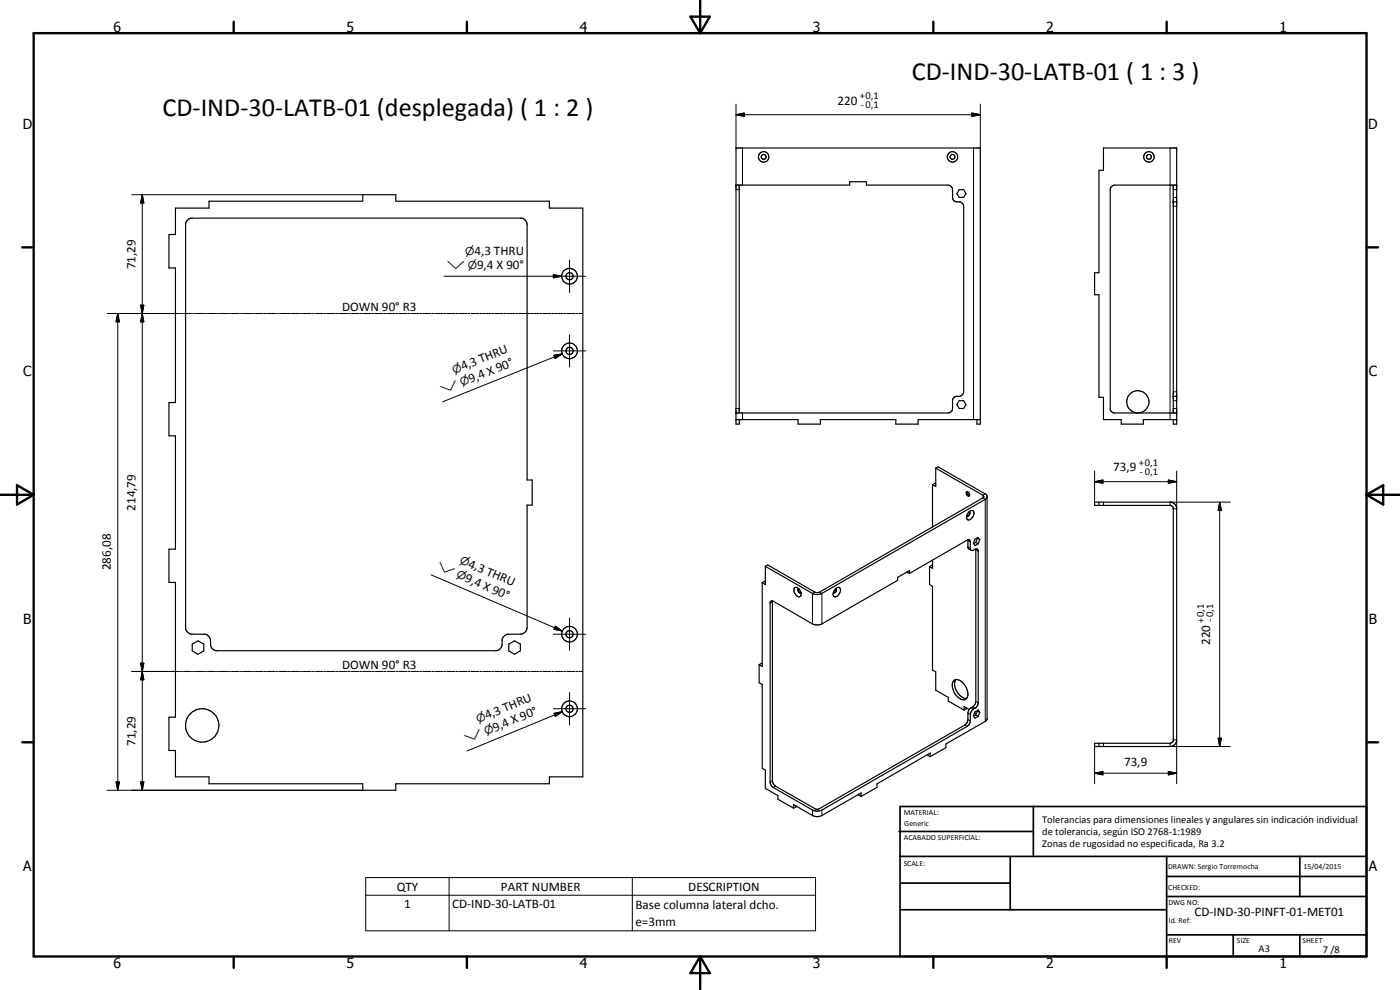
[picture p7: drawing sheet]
<svg xmlns="http://www.w3.org/2000/svg" width="420mm" height="297mm" viewBox="0 0 420 297" stroke-linecap="round" stroke-linejoin="round" font-family="sans-serif">
<g fill="none" stroke="#000" stroke-width=".35">
<path d="M220.9 55.5h34.1v-1h5v1l25 .2a1.3 1.3 0 0 1 .9 1.2v2.3a1.3 1.3 0 0 0 1.3 1.4 1.61 1.61 0 0 1 1.6 .4l.4 .9v55.7a1.46 1.46 0 0 1-1.3 1.3 1.61 1.61 0 0 0-1.7 .4l-.3 .9-.1 2.9-.5 .6-.8 .2h-63.6M221.9 55.5v68.4M287.9 56.9h1.3l.7 1.2-.7 1.1h-1.3l-.7-1.1zM352.1 55.5v68.4M353.1 55.5h-18.6l-.9 .5-.4 .6 .1 66.5a1.3 1.3 0 0 0 1.2 .8h18.6M52.7 62.4h10v-2h46.2v-2h9.9v2h46.1v2h10v170.7h-10v2.1h-46.1v1.9h-9.9v-1.9h-46.2v-2.1h-10v-7.9h-2v-10h2v-40.4h-2v-10h2v-34h-2v-10h2v-40.4h-2v-10h2zM56.2 66.2l1.2-.8h99.1l1 .5 .6 .8 .1 .7v76.6h1.5v7.6h-1.5v36.7a2.09 2.09 0 0 1-2 2l-4.2 .1-1.2 1.2-.1 1.7a2.09 2.09 0 0 1-1.7 1.9h-84.2l-1.1-.6a3.2 3.2 0 0 1-.6-2.7l-.2-.6-1-.9-4.2-.1a2.2 2.2 0 0 1-2-1.7v-121.5zM352.1 60.6h1M352.1 118.9h1M220.9 125.9h18.6v1.4h6.7v-1.4h22.6v1.4h6.7v-1.4h18.7M221.9 125.9v1.4h-1v-82.9h73.3v82.9h-1v-1.4M287.9 120.2h1.3l.7 1.2-.7 1.2h-1.3l-.7-1.2z"/>
<path d="M352.1 125.9v1.4h1v-82.9h-21.9v6.7h-1.4v30.7h-1.3v6.6h1.3v30.8h1.4v6.7h5.3v1.4h6.6v-1.4h10M279.9 145.4v12.7M280.8 140.5l14.2 8.1 .2 .6-49.6 28.6-1.1-.1-14.1-8.2-.7 .4M280.8 140.5l.7-.4 14.2 8.1 .5 .7v66.9l-.5 .7-11.8 6.7v1.1l-4.7 2.7M280.8 145.1l-.2-.1-.7 .4M280.8 140.5v5.5l-.9-.6M290.1 154.8l.1 .1a.8 .8 0 0 0 .8-.5 .8 .8 0 0 0-.1-.8 .87 .87 0 0 1-.7 1.2M290.1 147.6a.86 .86 0 0 1 .8 1.2M290.1 147.6l.8 1.2M290.1 147.6a.77 .77 0 0 0 0 .8 .77 .77 0 0 0 .8 .4M290.2 147.6v.7l.4 .5h.3M290.8 153.6l.8-.4a.94 .94 0 0 1 .8 .6 .94 .94 0 0 1-.3 1 1.35 1.35 0 0 1-1.8 1 2.05 2.05 0 0 1 .5-2.2z"/>
<path d="M296.2 149.1l-.5 .7-49 28.3a3.1 3.1 0 0 1-2.9 0l-14.1-8.2M328.5 150.7l23.3 .1a1.89 1.89 0 0 1 1.3 1.5v70a2.19 2.19 0 0 1-2 1.7h-22.6v-1h22.6l1-.6v-70.2l-1-.6h-22.6zM329.8 150.7v.9M331.2 150.7v.9M228.8 174.8v25.2l-1-.6M229.7 174.6l-.3-.2-.6 .4M229.7 169.9v5.5l-.9-.6M238.4 176.4a1.29 1.29 0 0 1 1.9 1.1l.1 .6-.1 .8a1.73 1.73 0 0 1-2-2.3zM239.6 176.7a.87 .87 0 0 0 .8 1.2M239.7 176.7a.7 .7 0 0 0-.1 .8 .7 .7 0 0 0 .8 .3M250.1 177.8v.1M250.7 176.7a.79 .79 0 0 1 .9-.5 .79 .79 0 0 1 .7 .8 1.65 1.65 0 0 1-2.1 1.9 1.86 1.86 0 0 1 .5-2.2z"/>
<path d="M250.8 176.7a.75 .75 0 0 1 .1 .8 .75 .75 0 0 1-.8 .4M250.9 176.7a.92 .92 0 0 1-.8 1.2M272.2 171.6l.8 .4M273 172v-.8l-3.6 2v.9l-22.7 13.1-.9 .3h-1.1l-.9-.3-12-6.9M279 170v5.4l.9 .5v25.1l.9 .6v5.5l3.8 2.2v1.1l4.7 2.7M279.9 168v2.5l-.9-.5M279.9 169.7l-.2-.1-.7 .4M290.5 162l.1 2.5 .9 .6M291.5 165.1l-.3-.6v-1.9a.59 .59 0 0 0-.3-.6 .59 .59 0 0 0-.6 .1l-17.3 9.9M292.8 164.7l.1 45.7a2.76 2.76 0 0 1-1.8 2.2l-.5 .9-.2 3.1-.9 1-43.6 25-.5 .2-.7-.1-12-6.8-.8-1.2-.1-54.4M292.8 164.7h.5l.3 .7v45.5a2.39 2.39 0 0 1-1.6 2l-.7 1-.2 2.9-.8 1.1-43.6 25.1a3.1 3.1 0 0 1-2.9 0l-12-6.9-.7-1.2v-54.1l.3-.5h.4M292.8 164.7l-.7 .4h-.6"/>
<path d="M292.9 162.7l-.7 .4M292.9 162.7l.7 .5M293.3 161.4v.1M293.3 161.5l-.4 1.2M293.3 161.5l.7 .4M294 161.9l-.4-.7-1 .6-.5 1.2 .5 .7 1-.5M294 161.9l-.4 1.3M57.7 193.3l1.7-1 1.8 1v2l-1.8 1-1.7-1zM152.7 193.3l1.7-1 1.8 1v2l-1.8 1-1.7-1zM227.8 199.4v5.5l1 .5v25.1l.9 .6v5.5l3.8 2.1v1.1l4.7 2.7M228.8 199.2l-.3-.1-.7 .3M286.4 204.1a2.83 2.83 0 0 1 3.4 1.8l.2 .4a2.59 2.59 0 0 1-.2 3.5 3.4 3.4 0 0 1-3.8-2.9 2.57 2.57 0 0 1 .4-2.8z"/>
<path d="M286.8 203.9a4.3 4.3 0 0 0 3.3 5.6M290 212.4v.2l-.7 .5M290.9 212.9l-1.6-.9v1.1M292.5 213.8l.5 .3M292.9 214.5l-.7 .4M292.9 214.5l.7 .4M293.3 213.2v.1M293.3 213.3l-.4 1.2M293.3 213.3l.7 .4M294 213.7l-.4-.7-1 .6-.5 1.2 .5 .7 1-.6M294 213.7l-.4 1.2M257.7 238.3v.2l.7 .5"/>
<path d="M258.4 239v-1.1l-11.7 6.8a3.1 3.1 0 0 1-2.9 0l-5.6-3.3v1.1M278.5 226.4v.2l.7 .4M279.2 227v-1.1l-16 9.3v1.1l-4.8 2.7M329.8 223v1M331.2 223v1M238.9 241.8v.3l-.7 .4"/>
<circle cx="229.2" cy="47.1" r="1.57"/>
<circle cx="229.2" cy="47.1" r=".73"/>
<circle cx="285.9" cy="47.1" r=".73"/>
<circle cx="285.9" cy="47" r="1.57"/>
<circle cx="344.8" cy="47.1" r=".73"/>
<circle cx="344.8" cy="47.1" r="1.57"/>
<circle cx="170.9" cy="82.9" r="1.06"/>
<circle cx="170.9" cy="82.8" r="2.36"/>
<circle cx="170.9" cy="105.3" r="2.36"/>
<circle cx="170.9" cy="105.3" r="1.08"/>
<circle cx="341.5" cy="120.6" r="3.3"/>
<circle cx="170.9" cy="190.3" r="1.08"/>
<circle cx="170.9" cy="190.3" r="2.35"/>
<circle cx="60.7" cy="217.7" r="5"/>
<circle cx="170.9" cy="212.7" r="1.08"/>
<circle cx="170.9" cy="212.7" r="2.35"/>
</g>
<g fill="#000">
<circle cx="220.9" cy="55.5" r=".18"/>
<circle cx="220.9" cy="44.4" r=".18"/>
<circle cx="353.1" cy="55.5" r=".18"/>
<circle cx="353.1" cy="44.4" r=".18"/>
<circle cx="352.1" cy="60.6" r=".18"/>
<circle cx="353.1" cy="60.6" r=".18"/>
<circle cx="352.1" cy="118.9" r=".18"/>
<circle cx="353.1" cy="118.9" r=".18"/>
<circle cx="220.9" cy="123.9" r=".18"/>
<circle cx="220.9" cy="125.9" r=".18"/>
<circle cx="353.1" cy="123.9" r=".18"/>
<circle cx="353.1" cy="125.9" r=".18"/>
<circle cx="272.2" cy="171.6" r=".18"/>
</g>
<g fill="none" stroke="#000" stroke-width=".3">
<path d="M220.9 34.4l2.4-.5v1zM220.9 34.4h73.3M220.9 31.2v13.2M291.7 33.9l2.5 .5-2.5 .5zM294.2 31.2v13.2M39.5 58.4h69.4M42.7 58.4l.5 2.5h-1zM42.7 58.4v178.7M220.9 56.9h1M222.8 44.4v11.1M292.2 44.4v81.5M351.1 44.4v81.5"/>
<path d="M352.1 59.2h1M352.1 56.9h1M170.9 78v9.8M352.1 61.9h1M32.2 94.1h21.7M35.3 94.1l.5 2.5h-1zM35.3 94.1v143M42.2 91.6h1l-.5 2.5zM42.7 94.1l.5 2.5h-1zM54.2 94.1h.6M55.1 94.1h2.4M57.8 94.1h.6"/>
<path d="M58.7 94.1h2.4M61.4 94.1h.6M62.3 94.1h2.4M65 94.1h.6M65.9 94.1h2.4M68.6 94.1h.6M69.5 94.1h2.3M72.2 94.1h.6M73.1 94.1h2.4M75.8 94.1h.6M76.7 94.1h2.3M79.3 94.1h.7"/>
<path d="M80.3 94.1h2.3M83 94.1h.5M83.9 94.1h2.4M86.5 94.1h.7M87.4 94.1h2.4M90.1 94.1h.7M91 94.1h2.4M93.8 94.1h.5M94.6 94.1h2.4M97.3 94.1h.6M98.2 94.1h2.4M100.9 94.1h.6"/>
<path d="M101.8 94.1h2.4M104.5 94.1h.6M105.4 94.1h2.4M108.1 94.1h.6M109 94.1h2.4M111.7 94.1h.6M112.6 94.1h2.4M115.3 94.1h.6M116.2 94.1h2.4M118.9 94.1h.6M119.8 94.1h2.4M122.5 94.1h.6"/>
<path d="M123.4 94.1h2.4M126.1 94.1h.6M127 94.1h2.4M129.7 94.1h.6M130.6 94.1h2.4M133.3 82.9h42.5M133.3 94.1h.6M134.2 94.1h2.4M136.9 94.1h.6M137.8 94.1h2.4M140.5 94.1h.5M141.4 94.1h2.4"/>
<path d="M144 94.1h.7M145 94.1h2.4M147.6 94.1h.6M148.5 94.1h2.4M151.2 94.1h.6M152.2 94.1h2.3M154.8 94.1h.7M155.7 94.1h2.4M158.4 94.1h.6M159.3 94.1h2.4M162 94.1h.6M162.9 94.1h2.4"/>
<path d="M165.6 94.1h.6M166.1 82.4l2.5 .5-2.5 .5zM166.5 94.1h2.4M169.2 94.1h.6M170.1 94.1h2.4M172.8 94.1h.6M173.7 94.1h1.2M166.1 105.3h9.7M166.2 106.6l2.5-.4-2.1 1.4zM168.7 106.2l-35.9 14.4M170.9 100.4v9.7M352.1 117.6h1"/>
<path d="M220.9 122.6h1M222.8 123.9v2M352.1 122.6h1M352.1 120.2h1M295.7 148.2l-.7 .4v.8l.7 .4v66.7M328.5 144.5l2.5-.5v1zM328.5 144.5h24.6M328.5 141.4v9.3M350.6 144l2.5 .5-2.5 .5zM353.1 141.4v11.3h-1M366 150.7l.6 2.5h-1zM366 150.7v73.3"/>
<path d="M369.2 150.7h-18.1v.9M129.4 172.5l39.4 16.9M244.5 177.7l-.7 .4v9.1M245.9 177.7l.8 .4v9.1M290.5 164.1l.7 .4M290.5 162.2l.7 .4M292.9 164.9l.7 .5M42.2 199h1l-.5 2.5zM166.1 190.3h9.7M166.7 187.9l2.1 1.5-2.5-.6zM170.9 185.4v9.7M231.8 180.6l-.7 .4"/>
<path d="M39.5 201.5h14.4M42.7 201.5l.5 2.5h-1zM54.2 201.5h.6M55.1 201.5h2.4M57.8 201.5h.6M58.7 201.5h2.4M61.4 201.5h.6M62.3 201.5h2.4M65 201.5h.6M65.9 201.5h2.4M68.6 201.5h.6M69.5 201.5h2.3"/>
<path d="M72.2 201.5h.6M73.1 201.5h2.4M75.8 201.5h.6M76.7 201.5h2.3M79.3 201.5h.7M80.3 201.5h2.3M83 201.5h.5M83.9 201.5h2.4M86.5 201.5h.7M87.4 201.5h2.4M90.1 201.5h.7M91 201.5h2.4"/>
<path d="M93.8 201.5h.5M94.6 201.5h2.4M97.3 201.5h.6M98.2 201.5h2.4M100.9 201.5h.6M101.8 201.5h2.4M104.5 201.5h.6M105.4 201.5h2.4M108.1 201.5h.6M109 201.5h2.4M111.7 201.5h.6M112.6 201.5h2.4"/>
<path d="M115.3 201.5h.6M116.2 201.5h2.4M118.9 201.5h.6M119.8 201.5h2.4M122.5 201.5h.6M123.4 201.5h2.4M126.1 201.5h.6M127 201.5h2.4M129.7 201.5h.6M130.6 201.5h2.4M133.3 201.5h.6M134.2 201.5h2.4"/>
<path d="M136.9 201.5h.6M137.8 201.5h2.4M140.5 201.5h.5M141.4 201.5h2.4M144 201.5h.7M145 201.5h2.4M147.6 201.5h.6M148.5 201.5h2.4M151.2 201.5h.6M152.2 201.5h2.3M154.8 201.5h.7M155.7 201.5h2.4"/>
<path d="M158.4 201.5h.6M159.3 201.5h2.4M162 201.5h.6M162.9 201.5h2.4M165.6 201.5h.6M166.1 212.6h9.7M166.3 214l2.4-.5-2 1.5zM166.5 201.5h2.4M168.7 213.5l-28.6 11.8M169.2 201.5h.6M170.1 201.5h2.4M170.9 207.8v9.7"/>
<path d="M172.8 201.5h.6M173.7 201.5h1.2M289.5 217.6l.8 .3M290.5 215.9l.7 .4M290.5 214l.7 .4M291.4 212.3l.7 .5M291.9 212.1l.7 .4M292.9 210.4l.7 .5M32.2 237.1h76.7M34.8 234.6h1l-.5 2.5zM42.2 234.6h1l-.5 2.5zM231.8 234.2l-.7 .4"/>
<path d="M232.7 235.9l-.6 .4M328.5 232l2.5-.5v1zM328.5 224v11.2M328.5 232h24.6M350.6 231.5l2.5 .5-2.5 .5zM351.1 223v1h18.1M352.1 222h1v13.2M365.6 221.5h1l-.6 2.5zM243.8 243v1.7M246.7 243v1.7M109.8 263.3h135v16h-135zM109.8 268.6h135"/>
<path d="M134.8 263.3v16M189.8 263.3v16"/>
</g>
<g fill="none" stroke="#000" stroke-width=".71">
<path d="M10.1 9.9h400v277.1h-400zM70.1 6.5v3.4M140.1 6.5v3.4M207.2 5h5.8l-2.9 4.9zM210.1 0v9.9M280.1 6.5v3.4M350.1 6.5v3.4M6.7 74.2h3.4M410.1 74.2h3.5M.1 148.5h10M5.1 145.6l5 2.9-5 2.9zM410.1 148.5h10"/>
<path d="M410.1 148.5l5-2.9v5.8zM6.7 222.7h3.4M410.1 222.7h3.5M70.1 287v3.4M140.1 287v3.4M210.1 287v10M210.1 287l2.9 5h-5.8zM280.1 287v3.4M350.1 287v3.4"/>
</g>
<g fill="none" stroke="#000" stroke-width=".51">
<path d="M269.8 249.5h40.3M270.1 242h140v45h-140zM270.1 257h140M303.2 257v16M310.1 242v15M350.1 257v30M390.1 257v12M270.1 265h33.1M270.1 273h80M350.1 269h60M350.1 263h60M350.1 280.5h60"/>
<path d="M370.1 280.5v6.5M390.1 280.5v6.5"/>
</g>
<g fill="#000">
<path d="M220.9 34.4l2.4-.5v1zM291.7 33.9l2.5 .5-2.5 .5zM42.7 58.4l.5 2.5h-1zM35.3 94.1l.5 2.5h-1zM42.2 91.6h1l-.5 2.5zM42.7 94.1l.5 2.5h-1zM166.1 82.4l2.5 .5-2.5 .5zM166.2 106.6l2.5-.4-2.1 1.4zM328.5 144.5l2.5-.5v1zM350.6 144l2.5 .5-2.5 .5zM366 150.7l.6 2.5h-1zM42.2 199h1l-.5 2.5z"/>
<path d="M166.7 187.9l2.1 1.5-2.5-.6zM42.7 201.5l.5 2.5h-1zM166.3 214l2.4-.5-2 1.5zM34.8 234.6h1l-.5 2.5zM42.2 234.6h1l-.5 2.5zM328.5 232l2.5-.5v1zM350.6 231.5l2.5 .5-2.5 .5zM365.6 221.5h1l-.6 2.5z"/>
</g>
<g font-size="7.9">
<text x="273.6" y="23.9">CD-IND-30-LATB-01 ( 1 : 3 )</text>
<text x="48.8" y="34.9">CD-IND-30-LATB-01 (desplegada) ( 1 : 2 )</text>
</g>
<g font-size="4.2">
<text x="34" y="9.6">6</text>
<text x="104" y="9.6">5</text>
<text x="174" y="9.6">4</text>
<text x="244" y="9.6">3</text>
<text x="314" y="9.6">2</text>
<text x="384" y="9.6">1</text>
<text x="6.8" y="38.7">D</text>
<text x="410.6" y="38.7">D</text>
<text x="7" y="112.9">C</text>
<text x="410.8" y="112.9">C</text>
<text x="7" y="187.1">B</text>
<text x="410.8" y="187.1">B</text>
<text x="7" y="261.4">A</text>
<text x="410.8" y="261.4">A</text>
<text x="34" y="290.4">6</text>
<text x="104" y="290.4">5</text>
<text x="174" y="290.4">4</text>
<text x="244" y="290.4">3</text>
<text x="314" y="290.4">2</text>
<text x="384" y="290.4">1</text>
</g>
<g font-size="3.9">
<text x="251.3" y="31.5">220</text>
<text x="142.4" y="76.4">4,3 THRU</text>
<text x="40.6" y="80.8" transform="rotate(-90 40.6 80.8)">71,29</text>
<text x="143.2" y="80.7">9,4 X 90°</text>
<text x="102.7" y="93.3">DOWN 90° R3</text>
<text x="138.9" y="111.1" transform="rotate(-22 138.9 111.1)">4,3 THRU</text>
<text x="141.2" y="114.9" transform="rotate(-22 141.2 114.9)">9,4 X 90°</text>
<text x="334.1" y="141.4">73,9</text>
<text x="40.6" y="153.3" transform="rotate(-90 40.6 153.3)">214,79</text>
<text x="33.3" y="171.1" transform="rotate(-90 33.3 171.1)">286,08</text>
<text x="140.3" y="170.1" transform="rotate(23 140.3 170.1)">4,3 THRU</text>
<text x="139.3" y="174.4" transform="rotate(23 139.3 174.4)">9,4 X 90°</text>
<text x="363.2" y="193.5" transform="rotate(-90 363.2 193.5)">220</text>
<text x="102.7" y="200.7">DOWN 90° R3</text>
<text x="146.1" y="215.9" transform="rotate(-22 146.1 215.9)">4,3 THRU</text>
<text x="148.5" y="219.6" transform="rotate(-22 148.5 219.6)">9,4 X 90°</text>
<text x="40.6" y="223.8" transform="rotate(-90 40.6 223.8)">71,29</text>
<text x="337.3" y="229.9">73,9</text>
<text x="119.1" y="267.3">QTY</text>
<text x="150.4" y="267.2">PART NUMBER</text>
<text x="206.6" y="267.3">DESCRIPTION</text>
<text x="121.3" y="272.5">1</text>
<text x="135.7" y="272.5">CD-IND-30-LATB-01</text>
<text x="190.7" y="272.6">Base columna lateral dcho.</text>
<text x="358.5" y="275">CD-IND-30-PINFT-01-MET01</text>
<text x="190.7" y="277.9">e=3mm</text>
</g>
<g font-size="3.3">
<text x="139.6" y="76.4">n</text>
<text x="134.1" y="80.7">w n</text>
<text x="136.3" y="112.2" transform="rotate(-22 136.3 112.2)">n</text>
<text x="132.8" y="118.3" transform="rotate(-22 132.8 118.3)">w</text>
<text x="138.6" y="116" transform="rotate(-22 138.6 116)">n</text>
<text x="130.9" y="170.8" transform="rotate(23 130.9 170.8)">w</text>
<text x="136.8" y="173.3" transform="rotate(23 136.8 173.3)">n</text>
<text x="137.8" y="169" transform="rotate(23 137.8 169)">n</text>
<text x="143.5" y="216.9" transform="rotate(-22 143.5 216.9)">n</text>
<text x="145.9" y="220.6" transform="rotate(-22 145.9 220.6)">n</text>
<text x="140" y="223.1" transform="rotate(-22 140 223.1)">w</text>
</g>
<g font-size="3.1">
<text x="258" y="29.8">+0,1</text>
<text x="258.3" y="32.5">-0,1</text>
<text x="341.8" y="139.9">+0,1</text>
<text x="342.1" y="142.5">-0,1</text>
<text x="361.4" y="186.9" transform="rotate(-90 361.4 186.9)">+0,1</text>
<text x="364.1" y="186.6" transform="rotate(-90 364.1 186.6)">-0,1</text>
<text x="312.7" y="246.8">Tolerancias para dimensiones lineales y angulares sin indicación individual</text>
<text x="312.7" y="250.4">de tolerancia, según ISO 2768-1:1989</text>
<text x="312.7" y="254">Zonas de rugosidad no especificada, Ra 3.2</text>
<text x="377.7" y="285.6">A3</text>
<text x="397" y="285.9">7 /8</text>
</g>
<g font-size="2.4">
<text x="271.2" y="244.4">MATERIAL:</text>
<text x="271.3" y="252">ACABADO SUPERFICIAL:</text>
<text x="271.4" y="247.9">Generic</text>
<text x="271.2" y="259.7">SCALE:</text>
<text x="350.6" y="260.8">DRAWN: Sergio Torremocha</text>
<text x="391.2" y="260.6">15/04/2015</text>
<text x="350.6" y="267">CHECKED:</text>
<text x="350.6" y="271.4">DWG NO:</text>
<text x="350.8" y="276.9">Id. Ref:</text>
<text x="350.8" y="282.8">REV</text>
<text x="371.2" y="282.9">SIZE</text>
<text x="390.9" y="282.9">SHEET</text>
</g>
</svg>
